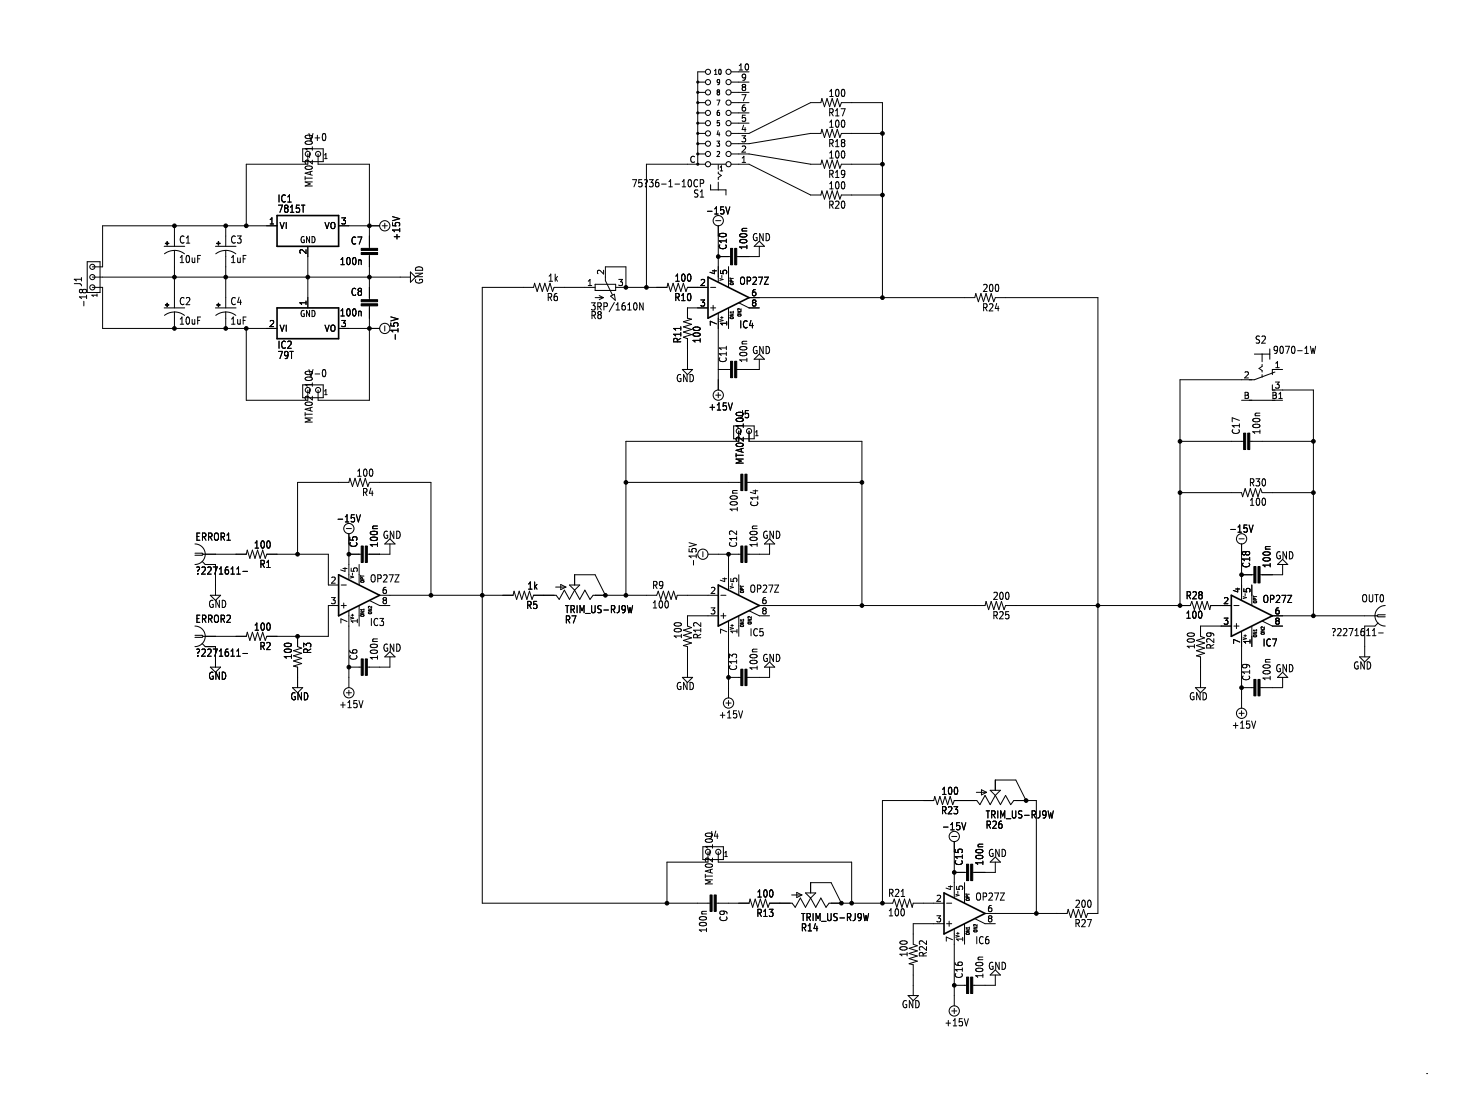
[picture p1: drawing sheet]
<svg xmlns="http://www.w3.org/2000/svg" width="363mm" height="276mm" viewBox="0 0 363 276" stroke-linecap="round" stroke-linejoin="round" font-family="sans-serif">
<g fill="none" stroke="#000" stroke-width=".25">
<path d="M174.6 17.8h-1.9v20.3h1.9M181 17.8h1.9M74.9 36.8h5.1v3.2h-5.1zM78.7 38.1v2.5h12.7v20.9M172.7 25.4h1.9M172.7 33h1.9M172.7 35.6h1.9M172.7 30.5h1.9M172.7 27.9h1.9M172.7 22.9h1.9M172.7 20.3h1.9M181 38.1h4.4l15.3 2.5h2.5l.3-1 .6 2.1 .6-2.1 .7 2.1 .6-2.1 .6 2.1 .7-2.1 .6 2.1 .4-1.1h10.1"/>
<path d="M181 33h4.4l15.3-7.6h2.5l.3-1 .6 2 .6-2 .7 2 .6-2 .6 2 .7-2 .6 2 .4-1h10.1v48.3M181 25.4h4.4M181 30.5h4.4M181 27.9h4.4M181 22.9h4.4M181 20.3h4.4M218.4 33h-10.1l-.4 1-.6-2-.7 2-.6-2-.6 2-.7-2-.6 2-.6-2-.3 1h-2.5l-15.3 2.6h-4.4M43.2 55.9v5.1M55.9 55.9v5.1M68.6 55.9h-43.2v10.1h-2.5M74.6 50.8h.9M76.2 40.6h-15.2v15.3"/>
<path d="M83.8 55.9h10.2M94.6 55.9h1.3M95.2 55.2v1.3M97.2 53.6l1.7 .5M170.2 40.6h-10.2v30.5M170.7 44.5a1.01 1.01 0 0 1 0 1.7M172.7 44.6l-.1-.1a.87 .87 0 0 0-.9 .7 .87 .87 0 0 0 .6 1l.4-.1M172.7 40.6h1.9M173.3 45.4l.8-.1 .1-.2-.1-.6h-.8v1.7M175.9 40.6h3.8M175.9 45.7v1.3h3.8v1.3M177.2 54.6h1.2"/>
<path d="M177.8 42.9l.8 .5-.8 .5v.5M177.8 45.1v1.9M177.8 55.9v13.8M179.7 51.2l.5 1.8 .5-1.8M181 40.6h4.4l15.3 7.7h2.5l.3-1.1 .6 2.1 .6-2.1 .7 2.1 .6-2.1 .6 2.1 .7-2.1 .6 2.1 .4-1h10.1M19.7 71.9v.4M20.4 72.2l-.1 .1M20.4 71.9v.3M20.4 72.2l.1 .1M21.3 71.7v.6M21.6 64.8h3.2v7.6h-3.2zM22.9 71.1h2.5v10.2h43.2"/>
<path d="M22.9 68.6h78.7M40.6 76.2h5.1M40.6 61h5.1M40.7 78.1a4.1 4.1 0 0 1 2.5-.9v4.1M43.2 77.2a4.1 4.1 0 0 1 2.5 .9M43.2 62a4.1 4.1 0 0 1 2.5 .8M43.2 62a4.1 4.1 0 0 0-2.5 .8M43.2 62v14.2M53.3 76.2h5.1M53.3 61h5.1M53.4 78.1a4.1 4.1 0 0 1 2.5-.9v4.1M55.9 77.2a4.1 4.1 0 0 1 2.5 .9"/>
<path d="M55.9 62a4.1 4.1 0 0 1 2.5 .8M55.9 62a4.1 4.1 0 0 0-2.5 .8M55.9 62v14.2M76.2 61v15.2M91.4 75.7v23.4h-12.7v-2.6M91.4 63v11.2M96.7 78.4l1.8 .5-1.8 .5M101.6 67.3l1.3 1.3-1.3 1.2zM147.3 73.7h2.1M147.3 71.1h-10.1l-.4 1-.7-2-.6 2-.6-2-.7 2-.6-2-.6 2-.7-2-.2 1h-12.7v152.4h56.4M147.3 70.4h5.1v1.5h-5.1zM148.3 73.2l1.1 .5"/>
<path d="M149.4 73.7l-1.1 .5M151.2 73.3l.9-.5 .2 1.5zM152.4 71.1h12.7l.3-1 .6 2 .6-2 .7 2 .6-2 .6 2 .7-2 .6 2 .4-1h5.1M154.9 71.1v-5.1h-5v3.5l1.7 3.5M157.6 75.3v1.1M159.2 74.9v1.8l-.9-1.8v1.8M175.3 76.2h-5.1v2.5l1 .3-2 .6 2 .7-2 .6 2 .6-2 .7 2 .6-2 .6 1 .4v7.6M175.9 76.2h1.3M175.9 71.1h1.3M176.5 75.6v1.2M177.8 77.5v19M177.8 63.5h3"/>
<path d="M180.3 66v5M180.3 76.3v5M183 75l2.4 1.2h2.6M185.4 73.7h55.9l.3-1.1 .6 2.1 .6-2.1 .7 2.1 .6-2.1 .6 2.1 .7-2.1 .6 2.1 .4-1h25.4v152.4h-2.6l-.3 1-.7-2.1-.6 2.1-.6-2.1-.7 2.1-.6-2.1-.7 2.1-.6-2.1-.2 1.1h-20.4M186.7 61l1.3-1.3 1.2 1.3zM188 61v2.5h-5.6M61 81.3v17.8h15.2M74.9 95.2h5.1v3.2h-5.1zM80.3 91.4a1.23 1.23 0 0 1 0 1.8M83.8 81.3h10.2M95.2 80.6v1.3M168.9 91.4h2.5l-1.2 1.3z"/>
<path d="M177.2 97.8h1.2M177.8 91.4h3M177.8 97.2v1.2M181.3 99.7l-.5 1.8M188 88.9v2.5h-5.6M188 87.6l1.2 1.3h-2.5zM307.3 99.1h8.3M310.5 87.6h3.8v1.3M312.4 87.6v1.9M312.4 90.2v.5l-.7 .5 .7 .5v.4M312.4 92.7v.6M315 96.5h10.1v55.9"/>
<path d="M315.6 92.1l-5.1 1.9h-18.4v55.9M317.5 91.4h-2.5v1.3M324.4 85.7l.3 1.8 .3-1.3 .3 1.3 .4-1.8M154.9 119.4h28.5M181.6 105.4h5.1v3.2h-5.1zM182.9 109.2h-28v38.1M184.9 119.4h28.5M185.4 106.7v2.5h28v40.7M292.1 109.2h15.7M309.4 109.2h15.7M48.3 134.6a2.54 2.54 0 0 1 2.5 2.6 2.54 2.54 0 0 1-2.5 2.5M48.3 136.9h1.7l.3 .3"/>
<path d="M50 138.9l.8 .8h2.5v7.6M50.3 137.2h10.7l.2-1.1 .6 2.1 .7-2.1 .6 2.1 .7-2.1 .6 2.1 .6-2.1 .7 2.1 .3-1h15.3v7.6h2.5M50.3 137.2l-.3 .2h-1.7M73.7 137.2v-17.8h12.7l.2-1 .6 2 .7-2 .6 2 .7-2 .6 2 .6-2 .7 2 .3-1h15.3v27.9M85.7 130.8h1.3M86.4 132.1v11.3M86.4 137.2h3M88.2 127.4l.5 1.8 .5-1.8M88.9 139.7v5M96.5 133.3l1.3 1.3h-2.6zM96.5 134.6v2.6h-5.6M170.6 134.3l1.7 .5-1.7 .5"/>
<path d="M174 136.5v1.3M175.3 137.2h8.1M180.3 137.2v8.7M190.5 133.3l1.3 1.3h-2.6zM190.5 134.6v2.6h-5.6M292.1 121.9h15.2l.3 1 .6-2 .7 2 .6-2 .6 2 .7-2 .6 2 .6-2 .4 1h12.7M306.7 133.3h1.3M307.3 134.6v13.9M309.2 129.9l.5 1.8 .5-1.8M317.5 139.7v2.5h-5.6M317.5 138.4l1.3 1.3h-2.6zM48.3 154.9a2.54 2.54 0 0 1 2.5 2.6 2.54 2.54 0 0 1-2.5 2.5"/>
<path d="M48.3 157.2h1.7l.3 .3M50 159.3l.8 .7h2.5v5.1M50.3 157.5l-.3 .2h-1.7M52.1 147.3h2.5l-1.3 1.3zM58.6 142.1h.9M60.1 141.4h1.2M73.7 157.5v2.5l1 .4-2.1 .6 2.1 .7-2.1 .6 2.1 .6-2.1 .7 2.1 .6-2.1 .6 1.1 .3v5.1M83.8 149.9h-2.5v7.6h-15.3l-.3 1-.7-2-.6 2-.6-2-.7 2-.6-2-.7 2-.6-2-.2 1h-10.7M84.5 149.9h1.2M84.5 144.8h1.2M85.1 149.2v1.3M86.4 151.2v19"/>
<path d="M88.9 149.9v5M91.5 148.6l2.5 1.3h2.5M137.5 145.3h2.6M138.8 144.7l1.3 .6-1.3 .6zM141 144.8h2.5l-1.3 1.2zM142.2 146l-1.2 2.3-1.3-2.3-1.3 2.3-.7-1h-5.6l-.4 1-.6-2-.7 2-.6-2-.6 2-.7-2-.6 2-.6-2-.3 1h-33M142.2 146l1.3 2.3 1.3-2.3 1.2 2.3 .8-1h15.8l.3-1 .7 2 .6-2 .6 2 .7-2 .6 2 .7-2 .6 2 .2-1h10.2M142.2 144.8v-2.6h5.1l2.6 5.1M156.6 149.9l-.4 1.7M177.8 152.4h-7.6v2.5l1 .4-2 .7 2 .6-2 .6 2 .7-2 .6 2 .6-2 .7 1 .2v7.6M178.4 147.3h1.3M178.4 152.4h1.3"/>
<path d="M179.1 151.8v1.2M180.3 153.7v19M182.9 142.2v5M182.9 152.5v5M185.5 151.2l2.5 1.2h2.5M188 149.9h55.8l.3-1.1 .6 2.1 .7-2.1 .6 2.1 .6-2.1 .7 2.1 .6-2.1 .6 2.1 .4-1h45.7l.4-1.1 .7 2.1 .6-2.1 .6 2.1 .7-2.1 .6 2.1 .6-2.1 .7 2.1 .2-1h5.1M304.8 154.9h-7.6v2.6l1 .4-2 .6 2 .6-2 .7 2 .6-2 .6 2 .7-2 .6 1 .3v7.6M305.4 149.9h1.3M305.4 154.9h1.3M306.1 154.3v1.3M307.3 142.2h3.1M307.3 156.3v19"/>
<path d="M309.9 144.8v5M309.9 155v5M312.5 153.7l2.5 1.2h2.5M315 152.4h25.9M339.7 157.3h.9M340.9 152.4l.2 .3h1.8M341.1 154.2l-.7 .7h-2.6v7.7M341.3 156.6h1.1M342.9 149.9a2.54 2.54 0 0 0-2.5 2.5 2.54 2.54 0 0 0 2.5 2.5M342.9 152.1h-1.8l-.2 .3M52.1 165.1h2.5l-1.3 1.3zM58.6 162.4h.9"/>
<path d="M60.1 161.7h1.2M72.4 170.2h2.5l-1.2 1.2zM85.7 171.4h1.3M86.4 170.8v1.3M86.4 165.1h3M89.9 173.4l-.6 1.7M96.5 162.6v2.5h-5.6M96.5 161.3l1.3 1.3h-2.6zM168.9 167.6h2.5l-1.2 1.3zM179.7 174h1.3M180.3 173.4v1.2M180.3 167.6h3.1"/>
<path d="M183.8 175.9l-.5 1.8M190.5 165.1v2.5h-5.6M190.5 163.8l1.3 1.3h-2.6zM295.9 170.2h2.5l-1.2 1.2zM306.7 176.5h1.3M307.3 175.9v1.3M307.3 170.2h3.1M310.8 178.4l-.5 1.8M317.5 166.4l1.3 1.2h-2.6zM317.5 167.6v2.6h-5.6M336.5 162.6h2.6l-1.3 1.2zM241.7 196.1h2.5"/>
<path d="M243 195.5l1.2 .6-1.2 .6zM245.1 195.6h2.5l-1.2 1.2zM246.4 195.6v-2.6h5.1l2.5 5.1M246.4 196.8l1.2 2.3 1.3-2.3 1.3 2.3 .8-1h5.5v28M246.4 196.8l-1.3 2.3-1.3-2.3-1.2 2.3-.8-1h-5.6l-.4 1-.6-2-.6 2-.7-2-.6 2-.6-2-.7 2-.6-2-.3 1h-12.7v25.4M174 209.5h5.1v3.2h-5.1zM175.3 213.4h-10.2v10.1M177.8 210.8v2.6h33v10.1M235.6 207h1.3M236.2 215.9h3.1M236.2 208.3v13.8M238.1 203.6l.5 1.8 .5-1.8"/>
<path d="M238.8 218.4v5M246.4 212.1l1.2 1.3h-2.5zM246.4 213.4v2.5h-5.6M260.7 200.7l-.3 1.7M196 221.5h2.5M197.2 220.9l1.3 .6-1.3 .6zM199.4 221h2.5l-1.2 1.2zM200.7 222.2l-1.3 2.3-1.3-2.3-1.3 2.3-.7-1h-5.6l-.4 1-.6-2-.7 2-.6-2-.6 2-.7-2-.6 2-.6-2-.3 1h-8.1M200.7 222.2l1.2 2.3 1.3-2.3 1.3 2.3 .7-1h15.8l.4-1 .6 2 .6-2 .7 2 .6-2 .6 2 .7-2 .6 2 .3-1h7.6M200.7 221v-2.6h5l2.6 5.1M215 226.1l-.3 1.7M233.7 228.6h-7.6v5.1l1 .4-2.1 .6 2.1 .6-2.1 .7 2.1 .6-2.1 .6 2.1 .7-2.1 .6 1.1 .3v7.6"/>
<path d="M234.3 228.6h1.3M234.3 223.5h1.3M234.9 228v1.2M236.2 229.9v19M238.8 228.7v5M241.4 227.4l2.4 1.2h2.6M224.8 246.4h2.5l-1.2 1.2zM235.6 250.2h1.3M236.2 249.6v1.2M236.2 243.8h3.1M239.7 252.1l-.5 1.8M246.4 241.3v2.5h-5.6"/>
<path d="M246.4 240l1.2 1.3h-2.5zM353.1 265.7h.1"/>
<circle cx="175.3" cy="17.8" r=".63"/>
<circle cx="180.3" cy="17.8" r=".63"/>
<circle cx="78.7" cy="38.1" r=".63"/>
<circle cx="172.7" cy="20.3" r=".25"/>
<circle cx="172.7" cy="35.6" r=".25"/>
<circle cx="172.7" cy="33" r=".25"/>
<circle cx="172.7" cy="38.1" r=".25"/>
<circle cx="172.7" cy="30.5" r=".25"/>
<circle cx="172.7" cy="27.9" r=".25"/>
<circle cx="172.7" cy="22.9" r=".25"/>
<circle cx="172.7" cy="25.4" r=".25"/>
<circle cx="175.3" cy="30.5" r=".63"/>
<circle cx="175.3" cy="27.9" r=".63"/>
<circle cx="175.3" cy="25.4" r=".63"/>
<circle cx="175.3" cy="38.1" r=".63"/>
<circle cx="175.3" cy="35.6" r=".63"/>
<circle cx="175.3" cy="33" r=".63"/>
<circle cx="175.3" cy="22.9" r=".63"/>
<circle cx="175.3" cy="20.3" r=".63"/>
<circle cx="180.3" cy="38.1" r=".63"/>
<circle cx="180.3" cy="35.6" r=".63"/>
<circle cx="180.3" cy="30.5" r=".63"/>
<circle cx="180.3" cy="27.9" r=".63"/>
<circle cx="180.3" cy="33" r=".63"/>
<circle cx="180.3" cy="25.4" r=".63"/>
<circle cx="180.3" cy="22.9" r=".63"/>
<circle cx="180.3" cy="20.3" r=".63"/>
<circle cx="95.2" cy="55.9" r="1.27"/>
<circle cx="172.7" cy="40.6" r=".25"/>
<circle cx="175.3" cy="40.6" r=".63"/>
<circle cx="177.8" cy="54.6" r="1.27"/>
<circle cx="180.3" cy="40.6" r=".63"/>
<circle cx="22.9" cy="68.6" r=".63"/>
<circle cx="22.9" cy="71.1" r=".63"/>
<circle cx="22.9" cy="66" r=".63"/>
<circle cx="78.7" cy="96.5" r=".63"/>
<circle cx="95.2" cy="81.3" r="1.27"/>
<circle cx="177.8" cy="97.8" r="1.27"/>
<circle cx="185.4" cy="106.7" r=".63"/>
<circle cx="86.4" cy="130.8" r="1.27"/>
<circle cx="174" cy="137.2" r="1.27"/>
<circle cx="307.3" cy="133.3" r="1.27"/>
<circle cx="86.4" cy="171.4" r="1.27"/>
<circle cx="180.3" cy="174" r="1.27"/>
<circle cx="307.3" cy="176.5" r="1.27"/>
<circle cx="177.8" cy="210.8" r=".63"/>
<circle cx="236.2" cy="207" r="1.27"/>
<circle cx="236.2" cy="250.2" r="1.27"/>
</g>
<path d="M68.6 53.3h15.2v7.7h-15.2zM68.6 76.2h15.2v7.6h-15.2zM175.3 68.6l10.1 5.1-10.1 5zM83.8 142.2l10.2 5.1-10.2 5.1zM177.8 144.8l10.2 5.1-10.2 5zM304.8 147.3l10.2 5.1-10.2 5.1zM233.7 221l10.1 5.1-10.1 5z" fill="none" stroke="#000" stroke-width=".41"/>
<g fill="#000" stroke="#000" stroke-width=".25">
<path d="M40.9 75.4h.9v.1h-.9zM40.9 60.2h.9v.1h-.9zM41.3 75h.1v.9h-.1zM41.3 59.8h.1v.9h-.1zM53.6 75.4h.9v.1h-.9zM53.6 60.2h.9v.1h-.9zM54 75h.1v.9h-.1zM54 59.8h.1v.9h-.1zM89.4 74.2h4.1v.5h-4.1zM89.4 75.2h4.1v.5h-4.1zM89.4 61.5h4.1v.5h-4.1zM89.4 62.5h4.1v.5h-4.1z"/>
<path d="M180.8 61.5h.6v4h-.6zM181.9 61.5h.5v4h-.5zM180.8 89.4h.6v4.1h-.6zM181.9 89.4h.5v4.1h-.5zM183.4 117.3h.5v4.1h-.5zM184.4 117.3h.5v4.1h-.5zM307.8 107.2h.6v4.1h-.6zM308.9 107.2h.5v4.1h-.5zM89.4 135.1h.5v4.1h-.5zM90.4 135.1h.5v4.1h-.5zM183.4 135.1h.5v4.1h-.5zM184.4 135.1h.5v4.1h-.5z"/>
<path d="M310.4 140.2h.5v4.1h-.5zM311.4 140.2h.5v4.1h-.5zM89.4 163.1h.5v4h-.5zM90.4 163.1h.5v4h-.5zM183.4 165.6h.5v4.1h-.5zM184.4 165.6h.5v4.1h-.5zM310.4 168.1h.5v4.1h-.5zM311.4 168.1h.5v4.1h-.5zM239.3 213.9h.5v4h-.5zM240.3 213.9h.5v4h-.5zM175.8 221.5h.5v4.1h-.5zM176.8 221.5h.5v4.1h-.5z"/>
<path d="M239.3 241.8h.5v4.1h-.5zM240.3 241.8h.5v4.1h-.5z"/>
<circle cx="218.4" cy="33" r=".46"/>
<circle cx="43.2" cy="55.9" r=".46"/>
<circle cx="55.9" cy="55.9" r=".46"/>
<circle cx="61" cy="55.9" r=".46"/>
<circle cx="91.4" cy="55.9" r=".46"/>
<circle cx="218.4" cy="48.3" r=".46"/>
<circle cx="218.4" cy="40.6" r=".46"/>
<circle cx="43.2" cy="68.6" r=".46"/>
<circle cx="55.9" cy="68.6" r=".46"/>
<circle cx="76.2" cy="68.6" r=".46"/>
<circle cx="91.4" cy="68.6" r=".46"/>
<circle cx="154.9" cy="71.1" r=".46"/>
<circle cx="160" cy="71.1" r=".46"/>
<circle cx="177.8" cy="63.5" r=".46"/>
<circle cx="218.4" cy="73.7" r=".46"/>
<circle cx="43.2" cy="81.3" r=".46"/>
<circle cx="55.9" cy="81.3" r=".46"/>
<circle cx="61" cy="81.3" r=".46"/>
<circle cx="91.4" cy="81.3" r=".46"/>
<circle cx="154.9" cy="119.4" r=".46"/>
<circle cx="213.4" cy="119.4" r=".46"/>
<circle cx="292.1" cy="109.2" r=".46"/>
<circle cx="325.1" cy="109.2" r=".46"/>
<circle cx="73.7" cy="137.2" r=".46"/>
<circle cx="86.4" cy="137.2" r=".46"/>
<circle cx="180.3" cy="137.2" r=".46"/>
<circle cx="292.1" cy="121.9" r=".46"/>
<circle cx="325.1" cy="121.9" r=".46"/>
<circle cx="73.7" cy="157.5" r=".46"/>
<circle cx="106.7" cy="147.3" r=".46"/>
<circle cx="119.4" cy="147.3" r=".46"/>
<circle cx="149.9" cy="147.3" r=".46"/>
<circle cx="154.9" cy="147.3" r=".46"/>
<circle cx="213.4" cy="149.9" r=".46"/>
<circle cx="271.8" cy="149.9" r=".46"/>
<circle cx="292.1" cy="149.9" r=".46"/>
<circle cx="307.3" cy="142.2" r=".46"/>
<circle cx="325.1" cy="152.4" r=".46"/>
<circle cx="86.4" cy="165.1" r=".46"/>
<circle cx="180.3" cy="167.6" r=".46"/>
<circle cx="307.3" cy="170.2" r=".46"/>
<circle cx="254" cy="198.1" r=".46"/>
<circle cx="236.2" cy="215.9" r=".46"/>
<circle cx="165.1" cy="223.5" r=".46"/>
<circle cx="208.3" cy="223.5" r=".46"/>
<circle cx="210.8" cy="223.5" r=".46"/>
<circle cx="218.4" cy="223.5" r=".46"/>
<circle cx="256.5" cy="226.1" r=".46"/>
<circle cx="236.2" cy="243.8" r=".46"/>
</g>
<g font-size="2.5">
<text x="205" y="29">R17</text>
<text x="205" y="24.2">100</text>
<text x="76.3" y="35.1">V+0</text>
<text x="205" y="31.8">100</text>
<text x="205" y="36.6">R18</text>
<text x="205" y="39.4">100</text>
<text x="77.6" y="46.5" transform="rotate(-90 77.6 46.5)">MTA02-100</text>
<text x="156.3" y="46.5">75?36-1-10CP</text>
<text x="205" y="44.2">R19</text>
<text x="205" y="47">100</text>
<text x="68.6" y="50.3">IC1</text>
<text x="68.6" y="52.8">7815T</text>
<text x="171.5" y="49.1">S1</text>
<text x="174.7" y="53.3">-15V</text>
<text x="205" y="51.8">R20</text>
<text x="99.2" y="59.6" transform="rotate(-90 99.2 59.6)">+15V</text>
<text x="186.1" y="59.9">GND</text>
<text x="44.3" y="60.5">C1</text>
<text x="44.3" y="65.3">10uF</text>
<text x="57" y="60.5">C3</text>
<text x="57" y="65.3">1uF</text>
<text x="84" y="65.8">100n</text>
<text x="86.8" y="60.7">C7</text>
<text x="180.1" y="61.9" transform="rotate(-90 180.1 61.9)">C10</text>
<text x="185.2" y="61.9" transform="rotate(-90 185.2 61.9)">100n</text>
<text x="20.5" y="71.1" transform="rotate(-90 20.5 71.1)">J1</text>
<text x="104.9" y="70.4" transform="rotate(-90 104.9 70.4)">GND</text>
<text x="135.6" y="69.9">1k</text>
<text x="166.9" y="69.9">100</text>
<text x="182.9" y="70.7">OP27Z</text>
<text x="21.7" y="76.1" transform="rotate(-90 21.7 76.1)">-18</text>
<text x="44.3" y="75.7">C2</text>
<text x="57" y="75.7">C4</text>
<text x="86.8" y="73.4">C8</text>
<text x="135.3" y="74.7">R6</text>
<text x="146.1" y="77">3RP/1610N</text>
<text x="166.9" y="74.7">R10</text>
<text x="243.1" y="77.2">R24</text>
<text x="243.1" y="72.4">200</text>
<text x="44.3" y="80.5">10uF</text>
<text x="57" y="80.5">1uF</text>
<text x="84" y="78.5">100n</text>
<text x="146.1" y="79.2">R8</text>
<text x="182.9" y="81.5">IC4</text>
<text x="68.6" y="86.5">IC2</text>
<text x="68.6" y="89">79T</text>
<text x="98.8" y="84.4" transform="rotate(-90 98.8 84.4)">-15V</text>
<text x="168.8" y="85" transform="rotate(-90 168.8 85)">R11</text>
<text x="173.6" y="85" transform="rotate(-90 173.6 85)">100</text>
<text x="180.1" y="89.9" transform="rotate(-90 180.1 89.9)">C11</text>
<text x="185.2" y="89.9" transform="rotate(-90 185.2 89.9)">100n</text>
<text x="186.1" y="87.8">GND</text>
<text x="310.6" y="85.2">S2</text>
<text x="315" y="87.8">9070-1W</text>
<text x="76.3" y="93.5">V-0</text>
<text x="167.3" y="94.8">GND</text>
<text x="175.3" y="101.8">+15V</text>
<text x="77.6" y="104.9" transform="rotate(-90 77.6 104.9)">MTA02-100</text>
<text x="182.9" y="103.7">J5</text>
<text x="307.1" y="107.6" transform="rotate(-90 307.1 107.6)">C17</text>
<text x="312.2" y="107.6" transform="rotate(-90 312.2 107.6)">100n</text>
<text x="88.2" y="118.2">100</text>
<text x="184.3" y="115.1" transform="rotate(-90 184.3 115.1)">MTA02-100</text>
<text x="89.5" y="123">R4</text>
<text x="187.9" y="125.5" transform="rotate(-90 187.9 125.5)">C14</text>
<text x="309.1" y="120.6">R30</text>
<text x="309.2" y="125.4">100</text>
<text x="83.2" y="129.5">-15V</text>
<text x="182.8" y="126.8" transform="rotate(-90 182.8 126.8)">100n</text>
<text x="48.3" y="134">ERROR1</text>
<text x="62.8" y="135.9">100</text>
<text x="88.7" y="135.6" transform="rotate(-90 88.7 135.6)">C5</text>
<text x="93.7" y="135.6" transform="rotate(-90 93.7 135.6)">100n</text>
<text x="94.7" y="133.5">GND</text>
<text x="182.6" y="135.6" transform="rotate(-90 182.6 135.6)">C12</text>
<text x="187.7" y="135.6" transform="rotate(-90 187.7 135.6)">100n</text>
<text x="188.6" y="133.5">GND</text>
<text x="304.2" y="132">-15V</text>
<text x="48.3" y="142.4">?2271611-</text>
<text x="64.1" y="140.7">R1</text>
<text x="172.7" y="140.3" transform="rotate(-90 172.7 140.3)">-15V</text>
<text x="309.6" y="140.7" transform="rotate(-90 309.6 140.7)">C18</text>
<text x="314.7" y="140.7" transform="rotate(-90 314.7 140.7)">100n</text>
<text x="315.6" y="138.6">GND</text>
<text x="91.5" y="144.3">OP27Z</text>
<text x="130.5" y="146.1">1k</text>
<text x="161.3" y="146">R9</text>
<text x="185.5" y="146.9">OP27Z</text>
<text x="245.7" y="148.6">200</text>
<text x="293.4" y="148.5">R28</text>
<text x="312.5" y="149.4">OP27Z</text>
<text x="336.9" y="149.2">OUT0</text>
<text x="48.3" y="154.3">ERROR2</text>
<text x="51.5" y="150.6">GND</text>
<text x="91.5" y="155.1">IC3</text>
<text x="130.2" y="150.9">R5</text>
<text x="139.8" y="154.5">R7</text>
<text x="139.8" y="152">TRIM_US-RJ9W</text>
<text x="161.3" y="150.8">100</text>
<text x="245.6" y="153.4">R25</text>
<text x="293.4" y="153.3">100</text>
<text x="62.8" y="156.3">100</text>
<text x="64.1" y="161.1">R2</text>
<text x="77.2" y="161.9" transform="rotate(-90 77.2 161.9)">R3</text>
<text x="94.7" y="161.5">GND</text>
<text x="169" y="158.2" transform="rotate(-90 169 158.2)">100</text>
<text x="173.8" y="158.3" transform="rotate(-90 173.8 158.3)">R12</text>
<text x="185.5" y="157.7">IC5</text>
<text x="296" y="160.7" transform="rotate(-90 296 160.7)">100</text>
<text x="300.8" y="160.8" transform="rotate(-90 300.8 160.8)">R29</text>
<text x="312.5" y="160.2">IC7</text>
<text x="329.4" y="157.6">?2271611-</text>
<text x="48.3" y="162.7">?2271611-</text>
<text x="72.4" y="163.3" transform="rotate(-90 72.4 163.3)">100</text>
<text x="88.7" y="163.5" transform="rotate(-90 88.7 163.5)">C6</text>
<text x="93.7" y="163.5" transform="rotate(-90 93.7 163.5)">100n</text>
<text x="182.6" y="166.1" transform="rotate(-90 182.6 166.1)">C13</text>
<text x="187.7" y="166.1" transform="rotate(-90 187.7 166.1)">100n</text>
<text x="188.6" y="164">GND</text>
<text x="315.6" y="166.6">GND</text>
<text x="334.9" y="165.9">GND</text>
<text x="51.5" y="168.4">GND</text>
<text x="71.8" y="173.5">GND</text>
<text x="167.3" y="171">GND</text>
<text x="294.3" y="173.5">GND</text>
<text x="309.6" y="168.6" transform="rotate(-90 309.6 168.6)">C19</text>
<text x="314.7" y="168.6" transform="rotate(-90 314.7 168.6)">100n</text>
<text x="83.9" y="175.4">+15V</text>
<text x="177.9" y="178">+15V</text>
<text x="304.9" y="180.5">+15V</text>
<text x="233" y="196.9">100</text>
<text x="232.9" y="201.7">R23</text>
<text x="243.9" y="202.8">TRIM_US-RJ9W</text>
<text x="175.3" y="207.8">J4</text>
<text x="233.1" y="205.7">-15V</text>
<text x="243.9" y="205.3">R26</text>
<text x="238.5" y="214.3" transform="rotate(-90 238.5 214.3)">C15</text>
<text x="243.6" y="214.3" transform="rotate(-90 243.6 214.3)">100n</text>
<text x="244.5" y="212.3">GND</text>
<text x="176.7" y="219.2" transform="rotate(-90 176.7 219.2)">MTA02-100</text>
<text x="187.2" y="227.1">R13</text>
<text x="187.2" y="222.3">100</text>
<text x="219.8" y="222.2">R21</text>
<text x="219.8" y="227">100</text>
<text x="241.4" y="223.1">OP27Z</text>
<text x="266" y="224.8">200</text>
<text x="175.2" y="230.9" transform="rotate(-90 175.2 230.9)">100n</text>
<text x="180.3" y="228.2" transform="rotate(-90 180.3 228.2)">C9</text>
<text x="198.2" y="228.2">TRIM_US-RJ9W</text>
<text x="198.2" y="230.7">R14</text>
<text x="241.4" y="233.9">IC6</text>
<text x="265.9" y="229.6">R27</text>
<text x="224.8" y="236.9" transform="rotate(-90 224.8 236.9)">100</text>
<text x="229.6" y="237" transform="rotate(-90 229.6 237)">R22</text>
<text x="238.5" y="242.3" transform="rotate(-90 238.5 242.3)">C16</text>
<text x="243.6" y="242.3" transform="rotate(-90 243.6 242.3)">100n</text>
<text x="244.5" y="240.2">GND</text>
<text x="223.1" y="249.7">GND</text>
<text x="233.7" y="254.2">+15V</text>
</g>
<g font-size="2.1">
<text x="182.6" y="17.5">10</text>
<text x="183.3" y="22.6">8</text>
<text x="183.3" y="20.1">9</text>
<text x="183.3" y="27.7">6</text>
<text x="183.3" y="25.1">7</text>
<text x="183.3" y="35.3">3</text>
<text x="183.3" y="32.8">4</text>
<text x="183.3" y="30.2">5</text>
<text x="170.6" y="40.4">C</text>
<text x="183.3" y="40.4">1</text>
<text x="183.3" y="37.8">2</text>
<text x="66.5" y="55.6">1</text>
<text x="69.1" y="56.9">VI</text>
<text x="80.3" y="56.9">VO</text>
<text x="84.3" y="55.6">3</text>
<text x="74.2" y="60.4">GND</text>
<text x="75.9" y="63" transform="rotate(-90 75.9 63)">2</text>
<text x="145.2" y="70.9">1</text>
<text x="149.6" y="68.1" transform="rotate(-90 149.6 68.1)">2</text>
<text x="152.9" y="70.9">3</text>
<text x="173.2" y="70.9">2</text>
<text x="177.5" y="68.1" transform="rotate(-90 177.5 68.1)">4</text>
<text x="180.1" y="68.1" transform="rotate(-90 180.1 68.1)">5</text>
<text x="75.9" y="75.7" transform="rotate(-90 75.9 75.7)">1</text>
<text x="173.2" y="75.9">3</text>
<text x="185.9" y="75.9">8</text>
<text x="185.9" y="73.4">6</text>
<text x="66.5" y="81">2</text>
<text x="69.1" y="82.3">VI</text>
<text x="74.2" y="78.6">GND</text>
<text x="80.3" y="82.3">VO</text>
<text x="84.3" y="81">3</text>
<text x="177.5" y="80.8" transform="rotate(-90 177.5 80.8)">7</text>
<text x="180.1" y="80.8" transform="rotate(-90 180.1 80.8)">1</text>
<text x="307.8" y="93.7">2</text>
<text x="315.4" y="91.2">1</text>
<text x="307.8" y="98.8">B</text>
<text x="314.7" y="98.8">B1</text>
<text x="315.4" y="96.3">3</text>
<text x="86.1" y="141.8" transform="rotate(-90 86.1 141.8)">4</text>
<text x="88.6" y="141.8" transform="rotate(-90 88.6 141.8)">5</text>
<text x="81.7" y="149.6">3</text>
<text x="81.7" y="144.5">2</text>
<text x="94.4" y="149.6">8</text>
<text x="94.4" y="147.1">6</text>
<text x="175.7" y="147.1">2</text>
<text x="180.1" y="144.3" transform="rotate(-90 180.1 144.3)">4</text>
<text x="182.6" y="144.3" transform="rotate(-90 182.6 144.3)">5</text>
<text x="188.4" y="149.6">6</text>
<text x="302.7" y="149.6">2</text>
<text x="307.1" y="146.9" transform="rotate(-90 307.1 146.9)">4</text>
<text x="309.6" y="146.9" transform="rotate(-90 309.6 146.9)">5</text>
<text x="86.1" y="154.5" transform="rotate(-90 86.1 154.5)">7</text>
<text x="88.6" y="154.5" transform="rotate(-90 88.6 154.5)">1</text>
<text x="175.7" y="152.1">3</text>
<text x="188.4" y="152.1">8</text>
<text x="302.7" y="154.7">3</text>
<text x="315.4" y="154.7">8</text>
<text x="315.4" y="152.1">6</text>
<text x="180.1" y="157" transform="rotate(-90 180.1 157)">7</text>
<text x="182.6" y="157" transform="rotate(-90 182.6 157)">1</text>
<text x="307.1" y="159.6" transform="rotate(-90 307.1 159.6)">7</text>
<text x="309.6" y="159.6" transform="rotate(-90 309.6 159.6)">1</text>
<text x="236" y="220.5" transform="rotate(-90 236 220.5)">4</text>
<text x="238.5" y="220.5" transform="rotate(-90 238.5 220.5)">5</text>
<text x="231.6" y="223.3">2</text>
<text x="244.3" y="225.8">6</text>
<text x="231.6" y="228.3">3</text>
<text x="236" y="233.2" transform="rotate(-90 236 233.2)">7</text>
<text x="238.5" y="233.2" transform="rotate(-90 238.5 233.2)">1</text>
<text x="244.3" y="228.3">8</text>
</g>
<g font-size="1.8">
<text x="176.5" y="18.7">10</text>
<text x="177.2" y="23.8">8</text>
<text x="177.2" y="21.2">9</text>
<text x="177.2" y="28.9">6</text>
<text x="177.2" y="26.3">7</text>
<text x="177.2" y="33.9">4</text>
<text x="177.2" y="31.4">5</text>
<text x="80" y="39.5">1</text>
<text x="177.2" y="39">2</text>
<text x="177.2" y="36.5">3</text>
<text x="178" y="42.6">1</text>
<text x="24.3" y="73.7" transform="rotate(-90 24.3 73.7)">1</text>
<text x="80" y="98">1</text>
<text x="186.7" y="108.1">1</text>
<text x="179.1" y="212.3">1</text>
</g>
<g font-size="1.1">
<text x="179.3" y="69.6" transform="rotate(-90 179.3 69.6)">V-</text>
<text x="181.8" y="70.7" transform="rotate(-90 181.8 70.7)">OPT</text>
<text x="179.3" y="79.8" transform="rotate(-90 179.3 79.8)">V+</text>
<text x="181.8" y="79.2" transform="rotate(-90 181.8 79.2)">ON1</text>
<text x="183.7" y="78.5" transform="rotate(-90 183.7 78.5)">ON2</text>
<text x="87.8" y="143.3" transform="rotate(-90 87.8 143.3)">V-</text>
<text x="90.4" y="144.4" transform="rotate(-90 90.4 144.4)">OPT</text>
<text x="181.8" y="145.8" transform="rotate(-90 181.8 145.8)">V-</text>
<text x="184.3" y="146.9" transform="rotate(-90 184.3 146.9)">OPT</text>
<text x="308.8" y="148.4" transform="rotate(-90 308.8 148.4)">V-</text>
<text x="311.3" y="149.5" transform="rotate(-90 311.3 149.5)">OPT</text>
<text x="87.8" y="153.4" transform="rotate(-90 87.8 153.4)">V+</text>
<text x="90.4" y="152.8" transform="rotate(-90 90.4 152.8)">ON1</text>
<text x="92.3" y="152.2" transform="rotate(-90 92.3 152.2)">ON2</text>
<text x="181.8" y="156" transform="rotate(-90 181.8 156)">V+</text>
<text x="184.3" y="155.4" transform="rotate(-90 184.3 155.4)">ON1</text>
<text x="186.2" y="154.7" transform="rotate(-90 186.2 154.7)">ON2</text>
<text x="308.8" y="158.5" transform="rotate(-90 308.8 158.5)">V+</text>
<text x="311.3" y="157.9" transform="rotate(-90 311.3 157.9)">ON1</text>
<text x="313.2" y="157.3" transform="rotate(-90 313.2 157.3)">ON2</text>
<text x="237.7" y="222" transform="rotate(-90 237.7 222)">V-</text>
<text x="240.2" y="223.1" transform="rotate(-90 240.2 223.1)">OPT</text>
<text x="237.7" y="232.2" transform="rotate(-90 237.7 232.2)">V+</text>
<text x="240.2" y="231.6" transform="rotate(-90 240.2 231.6)">ON1</text>
<text x="242.1" y="230.9" transform="rotate(-90 242.1 230.9)">ON2</text>
</g>
</svg>
